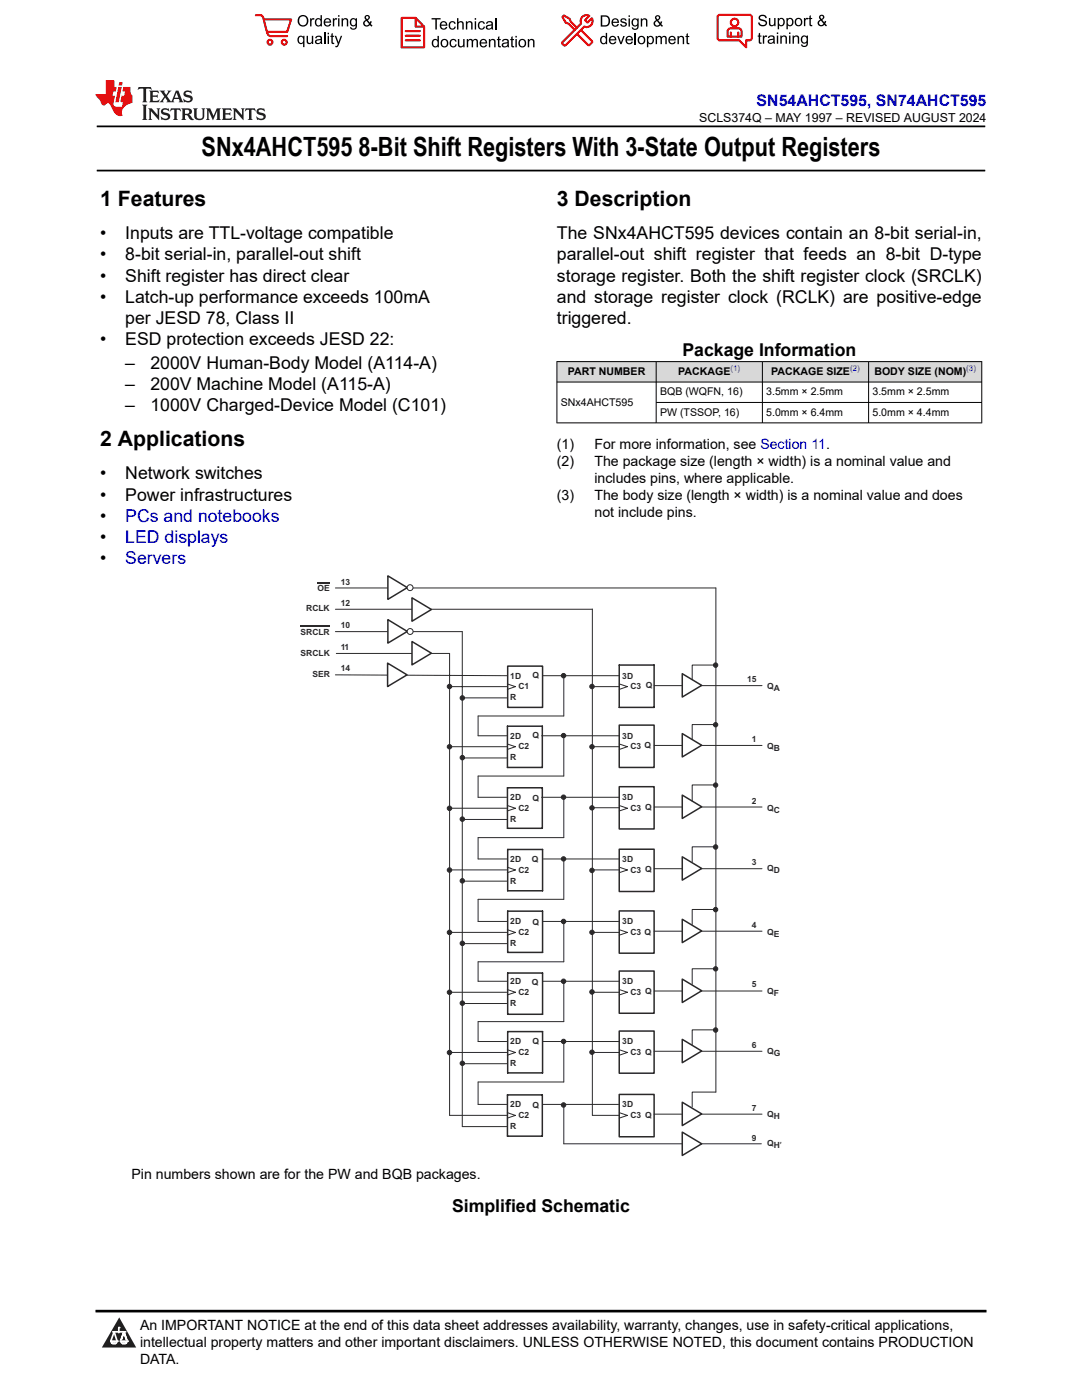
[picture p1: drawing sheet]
<svg xmlns="http://www.w3.org/2000/svg" width="216mm" height="279mm" viewBox="0 0 216 279" stroke-linecap="round" stroke-linejoin="round" font-family="sans-serif">
<path d="M19.3 25.2h177.3M19.3 34h177.3" fill="none" stroke="#000" stroke-width=".35"/>
<g fill="#d8d8d8">
<path d="M111.1 72.2h84.8v4h-84.8z" fill-rule="evenodd"/>
<path d="M111.2 72.2h19.7v4h-19.7z" fill-rule="evenodd"/>
<path d="M131 72.2h21.1v4h-21.1z" fill-rule="evenodd"/>
<path d="M152.2 72.2h21.1v4h-21.1z" fill-rule="evenodd"/>
<path d="M173.4 72.2h22.4v4h-22.4z" fill-rule="evenodd"/>
</g>
<path d="M111.1 72.2h84.9M111.1 76.2h84.9M111.1 72.1v12.4M130.9 72.1v12.4M152.1 72.1v12.4M173.3 72.1v12.4M195.9 72.1v12.4M111.1 84.4h84.9M130.9 80.3h65.1" fill="none" stroke="#000" stroke-width=".2"/>
<path d="M66.9 117.3h75.9M108.3 134.8h15.3" fill="none" stroke="#2b292a" stroke-width=".2"/>
<path d="M77.4 114.9l3.9 2.4-3.9 2.3z" fill="#fff"/>
<path d="M77.4 114.9l3.9 2.4-3.9 2.3z" fill="none" stroke="#2b292a" stroke-width=".3"/>
<path d="M66.9 121.6h51.3" fill="none" stroke="#2b292a" stroke-width=".2"/>
<path d="M82.2 119.3l3.9 2.3-3.9 2.4z" fill="#fff"/>
<path d="M82.2 119.3l3.9 2.3-3.9 2.4z" fill="none" stroke="#2b292a" stroke-width=".3"/>
<path d="M66.9 126.1h25.3" fill="none" stroke="#2b292a" stroke-width=".2"/>
<path d="M77.4 123.7l3.9 2.3-3.9 2.3z" fill="#fff"/>
<path d="M77.4 123.7l3.9 2.3-3.9 2.3z" fill="none" stroke="#2b292a" stroke-width=".3"/>
<path d="M67.1 130.4h22.6" fill="none" stroke="#2b292a" stroke-width=".2"/>
<path d="M82.2 128l3.9 2.4-3.9 2.3z" fill="#fff"/>
<path d="M82.2 128l3.9 2.4-3.9 2.3zM101.3 132.9h7v8.3h-7zM123.6 132.7h6.9v8.5h-6.9z" fill="none" stroke="#2b292a" stroke-width=".3"/>
<path d="M142.8 117.3v100.6M66.9 134.7l34.3 .1M89.7 137h11.4M89.7 130.4v92.2M92.2 139.3h9M92.2 126.1v98.7M101.2 136.5l1.7 .5-1.7 .6M112.5 134.7v8.2M118.2 137h5.4M118.2 121.5v101.1M123.6 136.5l1.6 .5M125.2 137l-1.6 .6" fill="none" stroke="#2b292a" stroke-width=".2"/>
<circle cx="112.4" cy="134.8" r=".44" fill="#2b292a"/>
<g fill="none" stroke="#2b292a" stroke-width=".2">
<path d="M89.7 149h11.4M92.2 151.3h8.9M95.4 146.8h5.7M95.4 142.9h17.1M101.2 148.5l1.7 .5-1.7 .6M108.1 146.8h15.5M112.5 146.8v8.1M118.2 149h5.4M123.6 148.5l1.6 .5M125.2 149l-1.6 .6"/>
<circle cx="112.4" cy="134.8" r=".44"/>
</g>
<path d="M123.6 144.7h6.9v8.5h-6.9z" fill="none" stroke="#2b292a" stroke-width=".3"/>
<circle cx="112.4" cy="146.8" r=".44" fill="#2b292a"/>
<g fill="none" stroke="#2b292a" stroke-width=".2">
<path d="M95.4 142.9v3.9"/>
<circle cx="112.4" cy="146.8" r=".44"/>
</g>
<circle cx="89.7" cy="137" r=".44" fill="#2b292a"/>
<circle cx="89.7" cy="137" r=".44" fill="none" stroke="#2b292a" stroke-width=".2"/>
<circle cx="92.3" cy="139.3" r=".44" fill="#2b292a"/>
<circle cx="92.3" cy="139.3" r=".44" fill="none" stroke="#2b292a" stroke-width=".2"/>
<circle cx="118.1" cy="137" r=".44" fill="#2b292a"/>
<circle cx="118.1" cy="137" r=".44" fill="none" stroke="#2b292a" stroke-width=".2"/>
<circle cx="118.1" cy="149" r=".44" fill="#2b292a"/>
<circle cx="118.1" cy="149" r=".44" fill="none" stroke="#2b292a" stroke-width=".2"/>
<circle cx="89.7" cy="149" r=".44" fill="#2b292a"/>
<circle cx="89.7" cy="149" r=".44" fill="none" stroke="#2b292a" stroke-width=".2"/>
<circle cx="92.3" cy="151.2" r=".44" fill="#2b292a"/>
<g fill="none" stroke="#2b292a" stroke-width=".2">
<path d="M130.5 136.8h21.5"/>
<circle cx="92.3" cy="151.2" r=".44"/>
</g>
<path d="M136.1 134.5l3.9 2.3-3.9 2.3z" fill="#fff"/>
<path d="M136.1 134.5l3.9 2.3-3.9 2.3z" fill="none" stroke="#2b292a" stroke-width=".3"/>
<path d="M130.5 148.8h21.5" fill="none" stroke="#2b292a" stroke-width=".2"/>
<path d="M136.1 146.4l3.9 2.3-3.9 2.4z" fill="#fff"/>
<path d="M123.6 157h6.9v8.4h-6.9zM136.1 146.4l3.9 2.3-3.9 2.4z" fill="none" stroke="#2b292a" stroke-width=".3"/>
<path d="M95.4 159.1h5.7M95.4 154.9h17.1M108.1 159.1h15.5M112.5 159.1v8.1M89.7 161.3h11.4M92.2 163.5h8.9M101.2 160.8l1.7 .5-1.7 .5M123.6 160.8l1.6 .5M125.2 161.3l-1.6 .5" fill="none" stroke="#2b292a" stroke-width=".2"/>
<circle cx="112.4" cy="159.1" r=".44" fill="#2b292a"/>
<g fill="none" stroke="#2b292a" stroke-width=".2">
<path d="M95.4 154.9v4.2"/>
<circle cx="112.4" cy="159.1" r=".44"/>
</g>
<circle cx="118.1" cy="161.2" r=".44" fill="#2b292a"/>
<circle cx="118.1" cy="161.2" r=".44" fill="none" stroke="#2b292a" stroke-width=".2"/>
<circle cx="89.7" cy="161.3" r=".44" fill="#2b292a"/>
<circle cx="89.7" cy="161.3" r=".44" fill="none" stroke="#2b292a" stroke-width=".2"/>
<circle cx="92.3" cy="163.5" r=".44" fill="#2b292a"/>
<g fill="none" stroke="#2b292a" stroke-width=".2">
<path d="M130.5 161.1h21.5"/>
<circle cx="92.3" cy="163.5" r=".44"/>
</g>
<path d="M136.1 158.7l3.9 2.3-3.9 2.3z" fill="#fff"/>
<path d="M136.1 158.7l3.9 2.3-3.9 2.3zM123.6 169.5h6.9v8.4h-6.9z" fill="none" stroke="#2b292a" stroke-width=".3"/>
<path d="M89.7 173.6h11.4M92.2 175.9h8.9M95.4 171.4h5.7M95.4 167.2h17.1M101.2 173.1l1.7 .5-1.7 .6M108.4 171.4h15.2M112.5 171.4v8.1M118.2 173.6h5.4M123.6 173.1l1.6 .5M125.2 173.6l-1.6 .6" fill="none" stroke="#2b292a" stroke-width=".2"/>
<circle cx="112.4" cy="171.4" r=".44" fill="#2b292a"/>
<g fill="none" stroke="#2b292a" stroke-width=".2">
<path d="M95.4 167.2v4.2"/>
<circle cx="112.4" cy="171.4" r=".44"/>
</g>
<circle cx="118.1" cy="173.7" r=".44" fill="#2b292a"/>
<circle cx="118.1" cy="173.7" r=".44" fill="none" stroke="#2b292a" stroke-width=".2"/>
<circle cx="89.7" cy="173.6" r=".44" fill="#2b292a"/>
<circle cx="89.7" cy="173.6" r=".44" fill="none" stroke="#2b292a" stroke-width=".2"/>
<circle cx="92.3" cy="175.8" r=".44" fill="#2b292a"/>
<g fill="none" stroke="#2b292a" stroke-width=".2">
<path d="M130.5 173.4h21.5"/>
<circle cx="92.3" cy="175.8" r=".44"/>
</g>
<path d="M136.1 171l3.9 2.3-3.9 2.3z" fill="#fff"/>
<path d="M136.1 171l3.9 2.3-3.9 2.3zM123.6 181.8h6.9v8.4h-6.9z" fill="none" stroke="#2b292a" stroke-width=".3"/>
<path d="M95.4 179.5h17.1M89.7 186.1h11.4M92.2 188.3h8.9M95.4 183.9h5.7M101.2 185.5l1.7 .6-1.7 .5M108.4 183.9h15M112.5 183.9v8M118.2 186.1h5.4M123.6 185.5l1.6 .6M125.2 186.1l-1.6 .5" fill="none" stroke="#2b292a" stroke-width=".2"/>
<circle cx="112.4" cy="183.9" r=".44" fill="#2b292a"/>
<g fill="none" stroke="#2b292a" stroke-width=".2">
<path d="M95.4 179.5v4.4"/>
<circle cx="112.4" cy="183.9" r=".44"/>
</g>
<circle cx="118.1" cy="186.1" r=".44" fill="#2b292a"/>
<circle cx="118.1" cy="186.1" r=".44" fill="none" stroke="#2b292a" stroke-width=".2"/>
<circle cx="89.7" cy="186.1" r=".44" fill="#2b292a"/>
<circle cx="89.7" cy="186.1" r=".44" fill="none" stroke="#2b292a" stroke-width=".2"/>
<circle cx="92.3" cy="188.3" r=".44" fill="#2b292a"/>
<g fill="none" stroke="#2b292a" stroke-width=".2">
<path d="M130.5 185.8h21.5"/>
<circle cx="92.3" cy="188.3" r=".44"/>
</g>
<path d="M136.1 183.5l3.9 2.3-3.9 2.3z" fill="#fff"/>
<path d="M123.6 193.8h6.9v8.4h-6.9zM136.1 183.5l3.9 2.3-3.9 2.3z" fill="none" stroke="#2b292a" stroke-width=".3"/>
<path d="M89.7 198h11.4M95.4 195.8h5.7M95.4 191.9h17.1M101.2 197.5l1.7 .5-1.7 .6M108.3 195.8h15.2M112.5 195.8v8.1M118.2 198h5.4M123.6 197.5l1.6 .5M125.2 198l-1.6 .6M92.2 200.3h8.9" fill="none" stroke="#2b292a" stroke-width=".2"/>
<circle cx="112.4" cy="195.8" r=".44" fill="#2b292a"/>
<g fill="none" stroke="#2b292a" stroke-width=".2">
<path d="M95.4 191.9v3.9"/>
<circle cx="112.4" cy="195.8" r=".44"/>
</g>
<circle cx="118.1" cy="198" r=".44" fill="#2b292a"/>
<circle cx="118.1" cy="198" r=".44" fill="none" stroke="#2b292a" stroke-width=".2"/>
<circle cx="89.7" cy="198" r=".44" fill="#2b292a"/>
<circle cx="89.7" cy="198" r=".44" fill="none" stroke="#2b292a" stroke-width=".2"/>
<circle cx="92.3" cy="200.2" r=".44" fill="#2b292a"/>
<g fill="none" stroke="#2b292a" stroke-width=".2">
<path d="M130.5 197.8h21.5"/>
<circle cx="92.3" cy="200.2" r=".44"/>
</g>
<path d="M136.1 195.4l3.9 2.3-3.9 2.4z" fill="#fff"/>
<path d="M136.1 195.4l3.9 2.3-3.9 2.4zM123.6 205.8h6.9v8.4h-6.9z" fill="none" stroke="#2b292a" stroke-width=".3"/>
<path d="M89.7 210h11.4M92.2 212.3h8.9M95.4 207.9h5.7M95.4 203.9h17.1M101.2 209.5l1.7 .5-1.7 .6M108.3 207.9h15.3M112.5 207.8v8.1M118.2 210h5.4M123.6 209.5l1.6 .5M125.2 210l-1.6 .6" fill="none" stroke="#2b292a" stroke-width=".2"/>
<circle cx="112.4" cy="207.8" r=".44" fill="#2b292a"/>
<g fill="none" stroke="#2b292a" stroke-width=".2">
<path d="M95.4 203.9v4"/>
<circle cx="112.4" cy="207.8" r=".44"/>
</g>
<circle cx="118.1" cy="210" r=".44" fill="#2b292a"/>
<circle cx="118.1" cy="210" r=".44" fill="none" stroke="#2b292a" stroke-width=".2"/>
<circle cx="89.7" cy="210.1" r=".44" fill="#2b292a"/>
<circle cx="89.7" cy="210.1" r=".44" fill="none" stroke="#2b292a" stroke-width=".2"/>
<circle cx="92.3" cy="212.2" r=".44" fill="#2b292a"/>
<g fill="none" stroke="#2b292a" stroke-width=".2">
<path d="M130.5 209.8h21.5"/>
<circle cx="92.3" cy="212.2" r=".44"/>
</g>
<path d="M136.1 207.4l3.9 2.4-3.9 2.3z" fill="#fff"/>
<path d="M123.6 218.4h6.9v8.5h-6.9zM136.1 207.4l3.9 2.4-3.9 2.3z" fill="none" stroke="#2b292a" stroke-width=".3"/>
<path d="M95.4 215.9h17.1M89.7 222.6h11.4M92.2 224.8h8.9M95.4 220.4h5.7M101.2 222.1l1.7 .5-1.7 .5M108.4 220.4h15M112.5 220.4v7.9M118.2 222.6h5.4M123.6 222.1l1.6 .5M125.2 222.6l-1.6 .5" fill="none" stroke="#2b292a" stroke-width=".2"/>
<circle cx="112.4" cy="220.5" r=".44" fill="#2b292a"/>
<g fill="none" stroke="#2b292a" stroke-width=".2">
<path d="M95.4 215.9v4.5M130.5 222.4h21.5"/>
<circle cx="112.4" cy="220.5" r=".44"/>
</g>
<path d="M136.1 220l3.9 2.3-3.9 2.3z" fill="#fff"/>
<path d="M136.1 220l3.9 2.3-3.9 2.3z" fill="none" stroke="#2b292a" stroke-width=".3"/>
<path d="M112.5 228.3h39.4" fill="none" stroke="#2b292a" stroke-width=".2"/>
<path d="M136.1 225.9l3.9 2.4-3.9 2.3z" fill="#fff"/>
<path d="M136.1 225.9l3.9 2.4-3.9 2.3z" fill="none" stroke="#2b292a" stroke-width=".3"/>
<path d="M63.4 116.4h2.4M60 125h5.8" fill="none" stroke="#2b292a" stroke-width=".22"/>
<path d="M142.8 132.7h-4.7v3" fill="none" stroke="#2b292a" stroke-width=".2"/>
<circle cx="142.8" cy="132.7" r=".44" fill="#2b292a"/>
<g fill="none" stroke="#2b292a" stroke-width=".2">
<path d="M142.8 144.6h-4.7v3"/>
<circle cx="142.8" cy="132.7" r=".44"/>
</g>
<circle cx="142.8" cy="144.6" r=".43" fill="#2b292a"/>
<g fill="none" stroke="#2b292a" stroke-width=".2">
<path d="M142.8 156.7h-4.7v3.2"/>
<circle cx="142.8" cy="144.6" r=".43"/>
</g>
<circle cx="142.8" cy="156.7" r=".43" fill="#2b292a"/>
<g fill="none" stroke="#2b292a" stroke-width=".2">
<path d="M142.8 169h-4.7v3"/>
<circle cx="142.8" cy="156.7" r=".43"/>
</g>
<circle cx="142.8" cy="169" r=".44" fill="#2b292a"/>
<g fill="none" stroke="#2b292a" stroke-width=".2">
<path d="M142.8 181.5h-4.7v3"/>
<circle cx="142.8" cy="169" r=".44"/>
</g>
<circle cx="142.8" cy="181.5" r=".44" fill="#2b292a"/>
<g fill="none" stroke="#2b292a" stroke-width=".2">
<path d="M142.8 193.3h-4.7v3.1"/>
<circle cx="142.8" cy="181.5" r=".44"/>
</g>
<circle cx="142.8" cy="193.4" r=".43" fill="#2b292a"/>
<g fill="none" stroke="#2b292a" stroke-width=".2">
<path d="M142.8 205.5h-4.7v3"/>
<circle cx="142.8" cy="193.4" r=".43"/>
</g>
<circle cx="142.8" cy="205.6" r=".44" fill="#2b292a"/>
<g fill="none" stroke="#2b292a" stroke-width=".2">
<path d="M142.8 217.9h-4.7v3"/>
<circle cx="142.8" cy="205.6" r=".44"/>
</g>
<path d="M77.3 132.3l3.9 2.4-3.9 2.3z" fill="#fff"/>
<path d="M77.3 132.3l3.9 2.4-3.9 2.3zM101.3 144.9h6.9v8.3h-6.9zM101.3 157.2h6.9v8.1h-6.9zM101.3 169.5h7v8.3h-7zM101.3 181.8h7v8.3h-7zM101.3 194.2h7v8.2h-7zM101.3 218.5h6.9v8.2h-6.9zM101.3 205.9h7v8.2h-7z" fill="none" stroke="#2b292a" stroke-width=".3"/>
<path d="M118.2 161.2h5.4" fill="none" stroke="#2b292a" stroke-width=".2"/>
<circle cx="81.8" cy="117.3" r=".59" fill="#fff"/>
<circle cx="81.8" cy="117.3" r=".59" fill="none" stroke="#2b292a" stroke-width=".2"/>
<circle cx="81.8" cy="126" r=".59" fill="#fff"/>
<circle cx="81.8" cy="126" r=".59" fill="none" stroke="#2b292a" stroke-width=".2"/>
<path d="M0 0h215.9v23.8h-215.9z" fill-rule="evenodd" fill="#fff"/>
<path d="M27.7 17.4l-.2 .6 .5-.3h.6v.2v2.1l-.2 .4h1l-.2-.4v-2.1v-.2h.5l.5 .3-.1-.6zM29.8 18.1l.2 .4v1.5l-.2 .4h1.9l.1-.6a1.08 1.08 0 0 1-1.3 .2v-.7h.6l.4 .2v-.6l-.4 .2h-.6v-.6l.2-.1a1 1 0 0 1 1 .2l-.1-.5zM31.8 18.1l1 1.1-1 1.2h.9l-.2-.2 .4-.7 .5 .7-.2 .2h1.6l-.2-.2 .1-.4h1l.1 .4-.1 .2h.9l-.2-.3-.8-2h-.5l-1 2.2-.8-1.1 .9-1.1h-.8l.2 .2-.5 .7-.3-.7 .1-.2zM35.2 18.5l.4 1h-.8zM36.8 18.2a.65 .65 0 0 0-.2 .8 .65 .65 0 0 0 .6 .4l.7 .2 .1 .2a.79 .79 0 0 1-.7 .4 .79 .79 0 0 1-.7-.5l.1 .7 .2-.1a.93 .93 0 0 0 1.1 .1 .93 .93 0 0 0 .4-1 1.46 1.46 0 0 0-1.2-.6l-.1-.3a1.09 1.09 0 0 1 1.2 .2l-.2-.6-.1 .1-.6-.2zM28.4 20.9l.2 .4v2.3l-.2 .3h1l-.2-.3v-2.3l.2-.4zM29.6 21.6l.2 .4v1.6l-.2 .3h.8l-.3-.3v-1.4l1.7 1.8v-2l.2-.4h-.8l.2 .2 .1 1.1-1.2-1.3zM32.3 21.8a.65 .65 0 0 0-.2 .7 .65 .65 0 0 0 .7 .4l.6 .2 .1 .2a.79 .79 0 0 1-.7 .4 .79 .79 0 0 1-.7-.5l.1 .7 .2-.1a.93 .93 0 0 0 1.1 .1 .93 .93 0 0 0 .4-.9 1.46 1.46 0 0 0-1.2-.6l-.1-.4a1.09 1.09 0 0 1 1.2 .2l-.2-.6-.1 .1-.6-.1zM34.1 21.6l-.1 .7a.63 .63 0 0 1 .7-.4l.1 1.7-.3 .3h1l-.2-.3v-1.7a.66 .66 0 0 1 .8 .4l-.1-.7zM36.2 21.6l.2 .4v1.6l-.2 .3h.9l-.2-.2v-.7h.5l.1 .2a.79 .79 0 0 0 1.2 .6l-1-.9a.61 .61 0 0 0 .6-.6 .61 .61 0 0 0-.5-.6zM36.9 21.9h.2a.47 .47 0 0 1 .5 .1 .47 .47 0 0 1 .1 .5l-.2 .2h-.6zM38.5 21.6l.2 .2a2.27 2.27 0 0 0 .4 2 1.04 1.04 0 0 0 1.7-.7v-1.3l.2-.2h-.8l.2 .4v1.1a.6 .6 0 0 1-.6 .6 .6 .6 0 0 1-.6-.6v-1.1l.3-.4zM41.1 21.6l.2 .4v1.6l-.2 .3h.7l-.2-.3v-1.5l.9 1.9 .8-1.9v1.5l-.2 .3h1l-.3-.3v-1.6l.3-.4h-.8l-.7 1.5-.7-1.5zM44.3 21.6l.2 .4v1.6l-.2 .3h1.9l.1-.5a1.09 1.09 0 0 1-1.3 .1v-.6h.6l.4 .1v-.6l-.4 .2h-.6v-.6l.2-.1a1.01 1.01 0 0 1 1 .3l-.1-.6zM46.4 21.6l.3 .4v1.6l-.3 .3h.8l-.2-.3v-1.4l1.6 1.8v-2l.2-.4h-.7l.2 .2v1.1l-1.2-1.3zM49 21.6l-.1 .7a.63 .63 0 0 1 .8-.4v1.7l-.3 .3h1l-.2-.3v-1.7a.66 .66 0 0 1 .8 .4l-.1-.7zM51.4 21.8a.65 .65 0 0 0-.2 .7 .65 .65 0 0 0 .6 .4l.6 .2 .2 .2a.79 .79 0 0 1-.8 .4 .79 .79 0 0 1-.6-.5l.1 .7 .2-.1a.93 .93 0 0 0 1 .1 .93 .93 0 0 0 .5-.9 1.46 1.46 0 0 0-1.3-.6l-.1-.4a1.09 1.09 0 0 1 1.3 .2l-.2-.6-.2 .1-.5-.1z" fill="#231f20"/>
<path d="M21.1 16v2.8h-2.1l.1 .3 .9 1a.95 .95 0 0 0 .9 .9 .59 .59 0 0 1 .6-.4 .59 .59 0 0 1 .5 .4l.4 .8a1.59 1.59 0 0 0 2.1 1.3 1.61 1.61 0 0 1 1-2.2l1-.4-.1-1.5a1.59 1.59 0 0 1-.4-1.6h-1.4l-.2 .9h.5l-.1 .8h-.5l-.2 1v.2l.4 .1-.2 .9h-.6a.73 .73 0 0 1-1.1-.7l.3-1.5h-.5l.2-.8h.5l.2-.9h-.5v-1.4zM23.6 17.4l-.6 3h.7l.6-3zM23.8 16.4l-.1 .7h.7l.1-.7z" fill="#ed1c24"/>
<g fill="#000">
<path d="M59.4 4.2a1.12 1.12 0 0 1 2.2 0 1.12 1.12 0 0 1-2.2 0zM59.9 3.5a.89 .89 0 0 0-.1 1.1 .89 .89 0 0 0 1.1 .4 .88 .88 0 0 0 .3-1.3 .88 .88 0 0 0-1.3-.2z" fill-rule="evenodd"/>
<path d="M59.5 7.3l.5-.2 .5 .3v-.3h.3v2.3h-.3v-.8a.74 .74 0 0 1-1 0 .74 .74 0 0 1-.1-1zM59.8 7.5a.57 .57 0 0 0-.2 .7 .57 .57 0 0 0 .8 .2 .57 .57 0 0 0 .1-.7 .57 .57 0 0 0-.7-.2z" fill-rule="evenodd"/>
<path d="M61.9 3.6h.2v.3l.2-.2 .3-.1 .2 .1-.1 .3a.36 .36 0 0 0-.5 0 .36 .36 0 0 0 0 .4v.9h-.3z" fill-rule="evenodd"/>
<path d="M61.2 7.1h.3v.9a.41 .41 0 0 0 .4 .6 .41 .41 0 0 0 .3-.6v-.9h.3v1.7h-.2v-.3a.58 .58 0 0 1-.7 .3 .58 .58 0 0 1-.4-.6z" fill-rule="evenodd"/>
<path d="M63 3.8l.5-.2 .5 .2v-.8h.2v2.3h-.2v-.2a.75 .75 0 0 1-1-.1 .75 .75 0 0 1-.1-1zM63.2 4a.57 .57 0 0 0-.1 .7 .57 .57 0 0 0 .8 .2 .57 .57 0 0 0 .1-.7 .57 .57 0 0 0-.8-.2z" fill-rule="evenodd"/>
<path d="M63 7.3a.74 .74 0 0 1 1-.1 .74 .74 0 0 1 .3 .9v.7h-.3v-.2a.57 .57 0 0 1-.8 .2 .57 .57 0 0 1-.2-.8l1-.3a.41 .41 0 0 0-.4-.4 .41 .41 0 0 0-.4 .4l-.3-.1zM63.2 8.2a.35 .35 0 0 0 .2 .5 .35 .35 0 0 0 .5-.3l.1-.4z" fill-rule="evenodd"/>
<path d="M65.4 6.5h.3v.3h-.3zM65.4 7.1h.3v1.7h-.3z" fill-rule="evenodd"/>
<path d="M64.8 3.8a.76 .76 0 0 1 .9-.1 .76 .76 0 0 1 .4 .8h-1.2a.47 .47 0 0 0 .3 .6 .47 .47 0 0 0 .6-.4l.3 .1a.82 .82 0 0 1-1.3 .3 .82 .82 0 0 1 0-1.3zM65 4l-.1 .3h.9l-.3-.4z" fill-rule="evenodd"/>
<path d="M66.4 3.6h.3v.3l.1-.2 .4-.1 .1 .1-.1 .3a.36 .36 0 0 0-.4 0 .36 .36 0 0 0-.1 .4v.9h-.3z" fill-rule="evenodd"/>
<path d="M66.1 6.7l.3-.1v.5h.3v.3h-.3v.9l.1 .2h.2v.3a.41 .41 0 0 1-.4-.1 .41 .41 0 0 1-.2-.4v-.9h-.2v-.3h.2z" fill-rule="evenodd"/>
<path d="M66.8 7.1h.3l.4 1.4 .5-1.4h.3l-.6 1.7a.57 .57 0 0 1-.8 .6v-.3a.37 .37 0 0 0 .5-.3z" fill-rule="evenodd"/>
<path d="M67.5 3h.2v.3h-.2zM67.5 3.6h.2v1.7h-.2z" fill-rule="evenodd"/>
<path d="M68.2 3.6h.2v.3a.58 .58 0 0 1 .7-.3 .58 .58 0 0 1 .4 .7v1h-.3v-1a.4 .4 0 0 0-.4-.5 .4 .4 0 0 0-.4 .6v.9h-.2z" fill-rule="evenodd"/>
<path d="M70 3.8l.5-.2 .5 .2v-.2h.2v1.5a.71 .71 0 0 1-.5 .8 .71 .71 0 0 1-.8-.5h.2a.46 .46 0 0 0 .6 .3 .46 .46 0 0 0 .3-.6 .78 .78 0 0 1-1.1-.2 .78 .78 0 0 1 .1-1.1zM70.2 4a.53 .53 0 0 0-.1 .8 .53 .53 0 0 0 .8 0 .54 .54 0 0 0 0-.7 .54 .54 0 0 0-.7-.1z" fill-rule="evenodd"/>
<path d="M72.9 3.1a.53 .53 0 0 1 .8 .1 .53 .53 0 0 1-.3 .8l.4 .5 .1-.3 .3 .1-.2 .5 .3 .3-.2 .2-.3-.3a.71 .71 0 0 1-1.2 .1 .71 .71 0 0 1 .4-1.1l-.3-.5zM73 3.5a.3 .3 0 0 0 .6 0 .3 .3 0 0 0-.6 0zM72.9 4.3a.45 .45 0 0 0 0 .7 .45 .45 0 0 0 .7-.2l-.5-.6z" fill-rule="evenodd"/>
<path d="M86.1 3.6h1.8v.3h-.7v2h-.3v-2h-.8z" fill-rule="evenodd"/>
<path d="M86.3 8l.5-.2 .5 .2v-.8h.3v2.2h-.3v-.2a.76 .76 0 0 1-1 0 .76 .76 0 0 1-.1-1zM86.6 8.1a.58 .58 0 0 0-.2 .8 .58 .58 0 0 0 .8 .2 .58 .58 0 0 0 .1-.8 .58 .58 0 0 0-.7-.2z" fill-rule="evenodd"/>
<path d="M88.2 7.9a.81 .81 0 0 1 1.1 .2 .81 .81 0 0 1-.2 1.1 .81 .81 0 0 1-1.1-.1l-.1-.8zM88.3 8.1a.57 .57 0 0 0 0 .9 .57 .57 0 0 0 .8 0 .57 .57 0 0 0 0-.8 .57 .57 0 0 0-.8-.1z" fill-rule="evenodd"/>
<path d="M88 4.4a.77 .77 0 0 1 .9-.1 .77 .77 0 0 1 .4 .8h-1.3a.48 .48 0 0 0 .4 .6 .48 .48 0 0 0 .6-.3h.3a.83 .83 0 0 1-1.3 .4 .83 .83 0 0 1 0-1.4zM88.2 4.6l-.2 .3h1l-.3-.4z" fill-rule="evenodd"/>
<path d="M89.7 4.4a.7 .7 0 0 1 1.2 .3l-.2 .1a.45 .45 0 0 0-.6-.3 .45 .45 0 0 0-.3 .6 .45 .45 0 0 0 .3 .6 .45 .45 0 0 0 .6-.4h.3a.76 .76 0 0 1-1.1 .6 .76 .76 0 0 1-.3-1.1z" fill-rule="evenodd"/>
<path d="M89.9 8a.7 .7 0 0 1 1.2 .3h-.3a.45 .45 0 0 0-.5-.3 .45 .45 0 0 0-.3 .6 .45 .45 0 0 0 .3 .6 .45 .45 0 0 0 .6-.4l.2 .1a.76 .76 0 0 1-1 .5 .76 .76 0 0 1-.4-1.1z" fill-rule="evenodd"/>
<path d="M91.2 3.6h.3v.8a.59 .59 0 0 1 .7-.2 .59 .59 0 0 1 .3 .7v1h-.2v-1a.4 .4 0 0 0-.5-.4 .4 .4 0 0 0-.3 .5v.9h-.3z" fill-rule="evenodd"/>
<path d="M91.4 7.8h.2v.9a.41 .41 0 0 0 .5 .5 .41 .41 0 0 0 .3-.5v-.9h.3v1.6h-.3v-.2a.58 .58 0 0 1-.7 .3 .58 .58 0 0 1-.3-.7z" fill-rule="evenodd"/>
<path d="M93 4.2h.2v.3a.59 .59 0 0 1 .7-.3 .59 .59 0 0 1 .4 .7v1h-.3v-1a.41 .41 0 0 0-.4-.5 .41 .41 0 0 0-.4 .6v.9h-.2z" fill-rule="evenodd"/>
<path d="M93.1 7.8h.3v.2a.56 .56 0 0 1 1 0 .54 .54 0 0 1 .6-.2 .54 .54 0 0 1 .4 .5v1.1h-.3v-1a.34 .34 0 0 0-.3-.4 .34 .34 0 0 0-.4 .3v1.1h-.3v-1a.38 .38 0 0 0-.5-.4 .38 .38 0 0 0-.2 .6v.8h-.3z" fill-rule="evenodd"/>
<path d="M94.7 3.6h.3v.3h-.3zM94.7 4.2h.3v1.7h-.3z" fill-rule="evenodd"/>
<path d="M95.5 4.4a.7 .7 0 0 1 1.3 .3l-.3 .1a.45 .45 0 0 0-.6-.3 .45 .45 0 0 0-.3 .6 .45 .45 0 0 0 .3 .6 .45 .45 0 0 0 .6-.4h.3a.76 .76 0 0 1-1.1 .6 .76 .76 0 0 1-.3-1.1z" fill-rule="evenodd"/>
<path d="M95.9 8a.77 .77 0 0 1 .9-.2 .77 .77 0 0 1 .4 .9h-1.2a.48 .48 0 0 0 .3 .5 .48 .48 0 0 0 .6-.3h.3a.83 .83 0 0 1-1.3 .4 .83 .83 0 0 1 0-1.3zM96.1 8.1l-.1 .4h.9l-.2-.5z" fill-rule="evenodd"/>
<path d="M97.5 7.8h.3v.2a.59 .59 0 0 1 .7-.2 .59 .59 0 0 1 .4 .6v1h-.3v-1a.41 .41 0 0 0-.5-.4 .41 .41 0 0 0-.3 .5v.9h-.3z" fill-rule="evenodd"/>
<path d="M97.1 4.4a.74 .74 0 0 1 1-.1 .74 .74 0 0 1 .3 .9v.7h-.3v-.2a.59 .59 0 0 1-.8 .2 .59 .59 0 0 1-.3-.8l1.1-.3a.42 .42 0 0 0-.4-.4 .42 .42 0 0 0-.5 .4l-.2-.1zM97.3 5.3a.36 .36 0 0 0 .2 .5 .36 .36 0 0 0 .5-.2l.1-.5z" fill-rule="evenodd"/>
<path d="M99.4 7.4l.2-.2v.6h.3v.2h-.3v1l.1 .2h.2l.1 .2a.41 .41 0 0 1-.5 0 .41 .41 0 0 1-.1-.4v-1h-.2v-.2h.2z" fill-rule="evenodd"/>
<path d="M100.3 8a.74 .74 0 0 1 .9-.2 .74 .74 0 0 1 .3 .9l.1 .7h-.3v-.2a.59 .59 0 0 1-.8 .3 .59 .59 0 0 1-.3-.8l1-.3a.42 .42 0 0 0-.3-.4 .42 .42 0 0 0-.5 .3h-.3zM100.5 8.8a.36 .36 0 0 0 .1 .5 .36 .36 0 0 0 .5-.2l.2-.5z" fill-rule="evenodd"/>
<path d="M102 7.4l.3-.2v.6h.3v.2h-.3v1l.1 .2h.2v.2a.41 .41 0 0 1-.5 0 .41 .41 0 0 1-.1-.4v-1h-.2v-.2h.2z" fill-rule="evenodd"/>
<path d="M102.8 7.2h.3v.3h-.3zM102.8 7.8h.3v1.6h-.3z" fill-rule="evenodd"/>
<path d="M103.7 7.9a.81 .81 0 0 1 1.1 .2 .81 .81 0 0 1-.1 1.1 .81 .81 0 0 1-1.2-.1v-.8zM103.9 8.1a.57 .57 0 0 0-.1 .9 .57 .57 0 0 0 .8 0 .57 .57 0 0 0 0-.8 .57 .57 0 0 0-.7-.1z" fill-rule="evenodd"/>
<path d="M105.3 7.8h.3v.2a.59 .59 0 0 1 .7-.2 .59 .59 0 0 1 .4 .6v1h-.3v-1a.41 .41 0 0 0-.5-.4 .41 .41 0 0 0-.3 .5v.9h-.3z" fill-rule="evenodd"/>
<path d="M119.9 3.1h.7a1.12 1.12 0 0 1 1.1 1.1 1.12 1.12 0 0 1-1 1.1h-.8zM120.2 3.3v1.7h.4a.86 .86 0 0 0 .8-.8 .86 .86 0 0 0-.8-.9z" fill-rule="evenodd"/>
<path d="M119.9 7.4l.5-.3 .5 .3v-.8h.2v2.2h-.2v-.2a.75 .75 0 0 1-1 0 .75 .75 0 0 1-.1-1zM120.1 7.5a.57 .57 0 0 0-.1 .8 .57 .57 0 0 0 .8 .2 .57 .57 0 0 0 .1-.8 .57 .57 0 0 0-.8-.2z" fill-rule="evenodd"/>
<path d="M121.7 7.4a.76 .76 0 0 1 .9-.2 .76 .76 0 0 1 .4 .9h-1.2a.47 .47 0 0 0 .3 .5 .47 .47 0 0 0 .6-.3h.3a.82 .82 0 0 1-1.3 .4 .82 .82 0 0 1 0-1.3zM121.9 7.5l-.1 .3h.9l-.3-.4z" fill-rule="evenodd"/>
<path d="M122.2 3.9a.76 .76 0 0 1 .9-.2 .76 .76 0 0 1 .4 .9h-1.2a.47 .47 0 0 0 .4 .5 .47 .47 0 0 0 .5-.3h.3a.82 .82 0 0 1-1.3 .4 .82 .82 0 0 1 0-1.3zM122.5 4l-.2 .3h.9l-.2-.4z" fill-rule="evenodd"/>
<path d="M123.9 3.8a.71 .71 0 0 1 1.1 .3h-.2a.32 .32 0 0 0-.4-.3 .32 .32 0 0 0-.3 .4h.1a.75 .75 0 0 1 .9 .8 .72 .72 0 0 1-.7 .3 .72 .72 0 0 1-.7-.5h.3a.36 .36 0 0 0 .4 .4 .36 .36 0 0 0 .3-.5 .8 .8 0 0 1-.9-.7z" fill-rule="evenodd"/>
<path d="M123.2 7.2h.3l.4 1.3 .5-1.3h.3l-.7 1.6h-.2z" fill-rule="evenodd"/>
<path d="M125.4 3.1h.3v.3h-.3zM125.4 3.7h.3v1.6h-.3z" fill-rule="evenodd"/>
<path d="M125 7.4a.76 .76 0 0 1 .9-.2 .76 .76 0 0 1 .4 .9h-1.2a.47 .47 0 0 0 .3 .5 .47 .47 0 0 0 .6-.3h.3a.82 .82 0 0 1-1.3 .4 .82 .82 0 0 1 0-1.3zM125.2 7.5l-.1 .3h.9l-.2-.4z" fill-rule="evenodd"/>
<path d="M126.2 3.9l.5-.3 .5 .3v-.2h.2v1.4a.71 .71 0 0 1-.5 .8 .71 .71 0 0 1-.8-.5l.2 .1a.46 .46 0 0 0 .6 .2 .46 .46 0 0 0 .3-.6 .78 .78 0 0 1-1.1-.1 .78 .78 0 0 1 .1-1.1zM126.4 4a.53 .53 0 0 0-.1 .8 .53 .53 0 0 0 .8 0 .54 .54 0 0 0 0-.7 .54 .54 0 0 0-.7-.1z" fill-rule="evenodd"/>
<path d="M127.5 7.3a.8 .8 0 0 1 1.1 .2 .8 .8 0 0 1-.1 1.1 .8 .8 0 0 1-1.2-.1v-.8zM127.7 7.5a.56 .56 0 0 0-.1 .9 .56 .56 0 0 0 .8-.1 .56 .56 0 0 0 0-.7 .56 .56 0 0 0-.7-.1z" fill-rule="evenodd"/>
<path d="M127.9 3.7h.2v.2a.58 .58 0 0 1 .7-.2 .58 .58 0 0 1 .4 .6v1h-.3v-1a.4 .4 0 0 0-.4-.4 .4 .4 0 0 0-.4 .5v.9h-.2z" fill-rule="evenodd"/>
<path d="M129.1 7.2h.2v.2a.72 .72 0 0 1 1-.1 .72 .72 0 0 1 .2 1 .64 .64 0 0 1-.5 .5 .64 .64 0 0 1-.6-.2v.8h-.3zM129.5 7.5a.56 .56 0 0 0-.2 .8 .56 .56 0 0 0 .8 .2 .56 .56 0 0 0 .1-.8 .56 .56 0 0 0-.7-.2z" fill-rule="evenodd"/>
<path d="M130.8 7.2h.3v.2a.55 .55 0 0 1 .9 0 .53 .53 0 0 1 .6-.3 .53 .53 0 0 1 .4 .6v1.1h-.2v-1a.34 .34 0 0 0-.3-.4 .34 .34 0 0 0-.4 .3v1.1h-.3v-1a.37 .37 0 0 0-.5-.4 .37 .37 0 0 0-.2 .6v.8h-.3z" fill-rule="evenodd"/>
<path d="M130.8 3.2a.53 .53 0 0 1 .9 .1 .53 .53 0 0 1-.4 .8l.4 .5 .2-.4 .2 .1-.2 .5 .4 .3-.2 .3-.3-.4a.71 .71 0 0 1-1.2 .1 .71 .71 0 0 1 .3-1.1l-.2-.5zM130.9 3.6a.3 .3 0 0 0 .6 0 .3 .3 0 0 0-.6 0zM130.9 4.3a.45 .45 0 0 0 0 .7 .45 .45 0 0 0 .7-.2l-.5-.6z" fill-rule="evenodd"/>
<path d="M133.6 7.4a.76 .76 0 0 1 .9-.2 .76 .76 0 0 1 .3 .9h-1.2a.47 .47 0 0 0 .4 .5 .47 .47 0 0 0 .6-.3h.2a.82 .82 0 0 1-1.2 .4 .82 .82 0 0 1 0-1.3zM133.8 7.5l-.2 .3h1l-.3-.4z" fill-rule="evenodd"/>
<path d="M135.2 7.2h.2v.2a.58 .58 0 0 1 .7-.2 .58 .58 0 0 1 .4 .6v1h-.3v-1a.4 .4 0 0 0-.4-.4 .4 .4 0 0 0-.3 .5v.9h-.3z" fill-rule="evenodd"/>
<path d="M137 6.8l.3-.2v.6h.2v.2h-.2v1v.2h.2l.1 .2a.41 .41 0 0 1-.5 0 .41 .41 0 0 1-.1-.5v-.9h-.2v-.2h.2z" fill-rule="evenodd"/>
<path d="M151.6 3.1a.88 .88 0 0 1 1.4 .5h-.3a.49 .49 0 0 0-.5-.5 .49 .49 0 0 0-.5 .6l.1 .1a1.06 1.06 0 0 1 1.2 1 .95 .95 0 0 1-.9 .4 .95 .95 0 0 1-.8-.7h.3a.58 .58 0 0 0 .6 .5 .58 .58 0 0 0 .5-.6l-.2-.1a.95 .95 0 0 1-1.1-.9z" fill-rule="evenodd"/>
<path d="M151.4 6.7l.3-.2v.6h.2v.2h-.2v1v.2h.2l.1 .2a.41 .41 0 0 1-.5 0 .41 .41 0 0 1-.1-.5v-.9h-.2v-.2h.2z" fill-rule="evenodd"/>
<path d="M152.2 7.1h.3v.2l.1-.2h.4h.1l-.1 .3a.36 .36 0 0 0-.4 0 .36 .36 0 0 0-.1 .5v.8h-.3z" fill-rule="evenodd"/>
<path d="M153.3 7.3a.74 .74 0 0 1 1-.2 .74 .74 0 0 1 .3 .9l.1 .7h-.3l-.1-.2a.57 .57 0 0 1-.8 .3 .57 .57 0 0 1-.1-.9l.9-.2a.41 .41 0 0 0-.4-.4 .41 .41 0 0 0-.4 .3h-.3zM153.5 8.1a.35 .35 0 0 0 .2 .5 .35 .35 0 0 0 .5-.2l.1-.5z" fill-rule="evenodd"/>
<path d="M153.4 3.6h.3v.9a.41 .41 0 0 0 .4 .5 .41 .41 0 0 0 .4-.5v-.9h.2v1.6h-.2v-.2a.58 .58 0 0 1-.7 .2 .58 .58 0 0 1-.4-.6z" fill-rule="evenodd"/>
<path d="M155 6.5h.3v.3h-.3zM155 7.1h.3v1.6h-.3z" fill-rule="evenodd"/>
<path d="M155.2 3.6h.2v.2a.72 .72 0 0 1 1-.1 .72 .72 0 0 1 .2 1 .64 .64 0 0 1-.5 .5 .64 .64 0 0 1-.6-.2v.8h-.3zM155.6 3.9a.56 .56 0 0 0-.2 .8 .56 .56 0 0 0 .8 .2 .56 .56 0 0 0 .1-.8 .56 .56 0 0 0-.7-.2z" fill-rule="evenodd"/>
<path d="M155.7 7.1h.3v.2a.58 .58 0 0 1 .7-.2 .58 .58 0 0 1 .3 .6v1h-.3v-1a.4 .4 0 0 0-.4-.4 .4 .4 0 0 0-.3 .5v.9h-.3z" fill-rule="evenodd"/>
<path d="M156.9 3.6h.3v.2a.72 .72 0 0 1 .9-.1 .72 .72 0 0 1 .2 1 .64 .64 0 0 1-.4 .5 .64 .64 0 0 1-.7-.2v.8h-.3zM157.3 3.9a.56 .56 0 0 0-.1 .8 .56 .56 0 0 0 .7 .2 .56 .56 0 0 0 .2-.8 .56 .56 0 0 0-.8-.2z" fill-rule="evenodd"/>
<path d="M157.4 6.5h.3v.3h-.3zM157.4 7.1h.3v1.6h-.3z" fill-rule="evenodd"/>
<path d="M158.1 7.1h.3v.2a.58 .58 0 0 1 .7-.2 .58 .58 0 0 1 .4 .6v1h-.3v-1a.4 .4 0 0 0-.5-.4 .4 .4 0 0 0-.3 .5v.9h-.3z" fill-rule="evenodd"/>
<path d="M158.8 3.7a.8 .8 0 0 1 1.1 .2 .8 .8 0 0 1-.1 1.1 .8 .8 0 0 1-1.1-.1l-.1-.8zM159 3.9a.56 .56 0 0 0-.1 .9 .56 .56 0 0 0 .9 0 .56 .56 0 0 0-.1-.8 .56 .56 0 0 0-.7-.1z" fill-rule="evenodd"/>
<path d="M160 7.3l.5-.2 .5 .2v-.2h.2v1.4a.71 .71 0 0 1-.5 .9 .71 .71 0 0 1-.9-.5h.3a.46 .46 0 0 0 .6 .2 .46 .46 0 0 0 .2-.6 .78 .78 0 0 1-1-.1 .78 .78 0 0 1 .1-1.1zM160.2 7.4a.53 .53 0 0 0-.1 .8 .53 .53 0 0 0 .8 0 .54 .54 0 0 0 0-.7 .54 .54 0 0 0-.7-.1z" fill-rule="evenodd"/>
<path d="M160.4 3.6h.3v.2l.1-.2h.4h.1l-.1 .3a.36 .36 0 0 0-.4 0 .36 .36 0 0 0-.1 .5v.8h-.3z" fill-rule="evenodd"/>
<path d="M161.5 3.2l.3-.2v.6h.3v.2h-.3v1v.2h.3v.2a.41 .41 0 0 1-.5 0 .41 .41 0 0 1-.1-.5v-.9h-.2v-.2h.2z" fill-rule="evenodd"/>
<path d="M163.6 3.1a.53 .53 0 0 1 .8 .1 .53 .53 0 0 1-.3 .8l.4 .5 .1-.3h.3l-.2 .5 .3 .3-.2 .3-.3-.3a.71 .71 0 0 1-1.2 .1 .71 .71 0 0 1 .4-1.2l-.3-.5zM163.7 3.5a.3 .3 0 0 0 .5 0 .3 .3 0 0 0-.5 0zM163.6 4.2a.45 .45 0 0 0 0 .8 .45 .45 0 0 0 .7-.3l-.5-.6z" fill-rule="evenodd"/>
</g>
<path d="M64.8 6.5v2.3M98.9 3.6v2.3M126.8 6.6v2.2" fill="none" stroke="#000" stroke-width=".28"/>
<g fill="none" stroke="#de0000" stroke-width=".42">
<path d="M51.1 3l1 .1a1.4 1.4 0 0 1 .6 1.2l.7 2.5a.95 .95 0 0 0 1.1 .4h2.8M52.7 3.9h5.4l-.8 2.4h-4M80.1 3.6h2.8v1.7h1.7v4.2h-4.5zM81 7.1h2.8M81 6.2h2.8M81 8.1h2.8M82.9 3.6l1.7 1.7M115.1 5.5l-1.3-1.2-.1-.5-1.2-.7-.3 .3 .7 1.1 .5 .2 1.3 1.3M115.9 6l2.2 2.2v.3l-.5 .5h-.3l-2.2-2.2zM115.9 6l.7-.7a1.19 1.19 0 0 0 1.3-.3 1.19 1.19 0 0 0 .2-1.4l-.9 .9-.4-.5 .8-.8a1.19 1.19 0 0 0-1.4 .1 1.19 1.19 0 0 0-.2 1.4l-3.8 3.7v.3l.3 .3h.3l2.3-2.2M143.2 3.2l.4-.2h6l.4 .2v4.4l-.2 .4-.9 .1v1.3l-1.4-1.3h-3.9l-.4-.3zM145.4 5.8l.4-.1h1.6a.61 .61 0 0 1 .6 .6v1h-2.8v-1z"/>
<path d="M145.8 6.5v.8M147.3 6.5v.8"/>
<circle cx="53.9" cy="8.4" r=".49"/>
<circle cx="56.7" cy="8.4" r=".49"/>
<circle cx="146.6" cy="4.5" r=".75"/>
</g>
<path d="M0 261.4h215.9v18h-215.9z" fill-rule="evenodd" fill="#fff"/>
<path d="M23.8 262.9l3.4 6h-6.9z" fill="#231f20"/>
<path d="M22.1 267.7h1.3l-.4 .5h-.3a.55 .55 0 0 1-.6-.5z" fill-rule="evenodd" fill="#fff"/>
<path d="M22.1 267.7h1.3l-.4 .5h-.3a.55 .55 0 0 1-.6-.5z" fill="none" stroke="#231f20" stroke-width=".34"/>
<path d="M22.1 267.7h1.3l-.4 .5h-.5zM23.7 265.9h.1M23.7 264.9v1z" fill="none" stroke="#fff" stroke-width=".34"/>
<circle cx="23.7" cy="264.9" r=".17" fill="#fff"/>
<path d="M22.6 265.8h.1M22.6 265.8h2.3z" fill="none" stroke="#fff" stroke-width=".34"/>
<circle cx="24.9" cy="265.8" r=".17" fill="#fff"/>
<path d="M24 267.7h.1" fill="none" stroke="#fff" stroke-width=".34"/>
<path d="M24.7 265.8l-.7 1.9z" fill="#fff"/>
<path d="M24.7 265.8l-.7 1.9z" fill="none" stroke="#fff" stroke-width=".34"/>
<path d="M24.7 265.8l.7 1.9z" fill="#fff"/>
<path d="M24.7 265.8l.7 1.9zM25.3 267.7h.1" fill="none" stroke="#fff" stroke-width=".34"/>
<circle cx="22.1" cy="267.7" r=".17" fill="#fff"/>
<path d="M22.8 265.8l-.7 1.9zM22.8 265.8l.6 1.9z" fill="none" stroke="#fff" stroke-width=".34"/>
<circle cx="23.4" cy="267.7" r=".17" fill="#fff"/>
<path d="M24.1 267.7h1.3a.65 .65 0 0 1-.6 .5 .65 .65 0 0 1-.7-.5z" fill-rule="evenodd" fill="#fff"/>
<path d="M24.1 267.7h1.3a.65 .65 0 0 1-.6 .5 .65 .65 0 0 1-.7-.5z" fill="none" stroke="#231f20" stroke-width=".34"/>
<path d="M24 267.7h.1M24.1 267.7h1.3l-.4 .5h-.5z" fill="none" stroke="#fff" stroke-width=".34"/>
<circle cx="25.4" cy="267.7" r=".17" fill="#fff"/>
<path d="M19 261.7h177.8" fill="none" stroke="#000" stroke-width=".53"/>
<g font-size="5.3">
<text x="40.2" y="31.2">SNx4AHCT595</text>
<text x="71.6" y="31.2">8-Bit Shift Registers With 3-State Output Registers</text>
</g>
<g font-size="4.2">
<text x="20" y="41.2">1 Features</text>
<text x="111.1" y="41.2">3 Description</text>
<text x="20" y="89.1">2 Applications</text>
</g>
<g font-size="3.5">
<text x="20" y="47.7">•</text>
<text x="25" y="47.7">Inputs are TTL-voltage compatible</text>
<text x="111.1" y="47.7">The SNx4AHCT595 devices contain an 8-bit serial-in,</text>
<text x="20" y="52">•</text>
<text x="25" y="52">8-bit serial-in, parallel-out shift</text>
<text x="111.1" y="52">parallel-out shift register that feeds an 8-bit D-type</text>
<text x="20" y="56.2">•</text>
<text x="25" y="56.2">Shift register has direct clear</text>
<text x="111.1" y="56.2">storage register. Both the shift register clock (SRCLK)</text>
<text x="20" y="60.4">•</text>
<text x="25" y="60.4">Latch-up performance exceeds 100mA</text>
<text x="25" y="64.7">per JESD 78, Class II</text>
<text x="111.1" y="60.4">and storage register clock (RCLK) are positive-edge</text>
<text x="111.1" y="64.7">triggered.</text>
<text x="20" y="68.9">•</text>
<text x="25" y="68.9">ESD protection exceeds JESD 22:</text>
<text x="136.2" y="71">Package Information</text>
<text x="25" y="73.7">–</text>
<text x="25" y="77.9">–</text>
<text x="30" y="73.7">2000V Human-Body Model (A114-A)</text>
<text x="30" y="77.9">200V Machine Model (A115-A)</text>
<text x="25" y="82.1">–</text>
<text x="30" y="82.1">1000V Charged-Device Model (C101)</text>
<text x="20" y="95.7">•</text>
<text x="25" y="95.7">Network switches</text>
<text x="20" y="99.9">•</text>
<text x="25" y="99.9">Power infrastructures</text>
<text x="20" y="104.1">•</text>
<text x="20" y="108.4">•</text>
<text x="20" y="112.6">•</text>
<text x="90.2" y="241.9">Simplified Schematic</text>
</g>
<g font-size="3.5" fill="#00f">
<text x="25" y="104.1">PCs and notebooks</text>
<text x="25" y="108.4">LED displays</text>
<text x="25" y="112.6">Servers</text>
</g>
<text font-size="3.2" fill="#00f" x="151" y="21.1">SN54AHCT595, SN74AHCT595</text>
<g font-size="2.8">
<text x="111.1" y="89.5">(1)</text>
<text x="118.6" y="89.5">For more information, see Section 11.</text>
<text x="111.1" y="92.9">(2)</text>
<text x="118.6" y="92.9">The package size (length × width) is a nominal value and</text>
<text x="111.1" y="99.7">(3)</text>
<text x="118.6" y="96.3">includes pins, where applicable.</text>
<text x="118.6" y="99.7">The body size (length × width) is a nominal value and does</text>
<text x="118.6" y="103.1">not include pins.</text>
<text x="26.3" y="235.3">Pin numbers shown are for the PW and BQB packages.</text>
<text x="27.9" y="265.5">An IMPORTANT NOTICE at the end of this data sheet addresses availability, warranty, changes, use in safety-critical applications,</text>
<text x="27.9" y="268.9">intellectual property matters and other important disclaimers. UNLESS OTHERWISE NOTED, this document contains PRODUCTION</text>
<text x="27.9" y="272.3">DATA.</text>
</g>
<text font-size="2.5" x="139.5" y="24.3">SCLS374Q – MAY 1997 – REVISED AUGUST 2024</text>
<g font-size="2.1">
<text x="113.3" y="74.8">PART NUMBER</text>
<text x="135.3" y="74.8">PACKAGE</text>
<text x="153.9" y="74.8">PACKAGE SIZE</text>
<text x="174.5" y="74.8">BODY SIZE (NOM)</text>
<text x="111.9" y="80.9">SNx4AHCT595</text>
<text x="131.7" y="78.9">BQB (WQFN, 16)</text>
<text x="131.7" y="83">PW (TSSOP, 16)</text>
<text x="152.9" y="78.9">3.5mm × 2.5mm</text>
<text x="152.9" y="83">5.0mm × 6.4mm</text>
<text x="174.1" y="78.9">3.5mm × 2.5mm</text>
<text x="174.1" y="83">5.0mm × 4.4mm</text>
</g>
<g font-size="1.7" fill="#2b292a">
<text x="63.4" y="118">OE</text>
<text x="68" y="116.7">13</text>
<text x="61.1" y="122">RCLK</text>
<text x="68" y="120.9">12</text>
<text x="68" y="125.3">10</text>
<text x="60" y="126.6">SRCLR</text>
<text x="60" y="130.8">SRCLK</text>
<text x="68" y="129.7">11</text>
<text x="62.3" y="135.2">SER</text>
<text x="68" y="134">14</text>
<text x="101.8" y="135.4">1D</text>
<text x="103.5" y="137.6">C1</text>
<text x="106.3" y="135.4">Q</text>
<text x="124.2" y="135.4">3D</text>
<text x="125.8" y="137.6">C3 Q</text>
<text x="149.1" y="136.2">15</text>
<text x="153.1" y="137.5">QA</text>
<text x="101.8" y="139.7">R</text>
<text x="101.8" y="147.4">2D</text>
<text x="103.5" y="149.6">C2</text>
<text x="106.3" y="147.4">Q</text>
<text x="124.2" y="147.4">3D</text>
<text x="125.8" y="149.6">C3 Q</text>
<text x="150" y="148.1">1</text>
<text x="153.1" y="149.4">QB</text>
<text x="101.8" y="151.7">R</text>
<text x="101.8" y="159.7">2D</text>
<text x="103.5" y="161.9">C2</text>
<text x="106.3" y="159.8">Q</text>
<text x="124.2" y="159.7">3D</text>
<text x="125.8" y="161.9">C3 Q</text>
<text x="150" y="160.4">2</text>
<text x="153.1" y="161.8">QC</text>
<text x="101.8" y="164">R</text>
<text x="101.8" y="172">2D</text>
<text x="106.1" y="172">Q</text>
<text x="124.2" y="172">3D</text>
<text x="150" y="172.7">3</text>
<text x="153.1" y="173.9">QD</text>
<text x="101.8" y="176.3">R</text>
<text x="103.5" y="174.2">C2</text>
<text x="125.8" y="174.2">C3 Q</text>
<text x="101.8" y="184.5">2D</text>
<text x="106.3" y="184.5">Q</text>
<text x="124.2" y="184.5">3D</text>
<text x="150" y="185.2">4</text>
<text x="101.8" y="188.8">R</text>
<text x="103.5" y="186.6">C2</text>
<text x="125.8" y="186.6">C3 Q</text>
<text x="153.1" y="186.5">QE</text>
<text x="101.8" y="196.4">2D</text>
<text x="106.1" y="196.5">Q</text>
<text x="124.2" y="196.4">3D</text>
<text x="150" y="197.1">5</text>
<text x="101.8" y="200.7">R</text>
<text x="103.5" y="198.6">C2</text>
<text x="125.8" y="198.6">C3 Q</text>
<text x="153.1" y="198.4">QF</text>
<text x="101.8" y="208.4">2D</text>
<text x="106.3" y="208.4">Q</text>
<text x="124.2" y="208.4">3D</text>
<text x="150" y="209.1">6</text>
<text x="101.8" y="212.8">R</text>
<text x="103.5" y="210.6">C2</text>
<text x="125.8" y="210.6">C3 Q</text>
<text x="153.1" y="210.4">QG</text>
<text x="101.8" y="221">2D</text>
<text x="106.3" y="221.1">Q</text>
<text x="124.2" y="221">3D</text>
<text x="150" y="221.7">7</text>
<text x="101.8" y="225.3">R</text>
<text x="103.5" y="223.1">C2</text>
<text x="125.8" y="223.1">C3 Q</text>
<text x="150" y="227.6">9</text>
<text x="153.1" y="223">QH</text>
<text x="153.1" y="228.7">QH′</text>
</g>
<g font-size="1.6" fill="#00f">
<text x="145.8" y="74.1">(1)</text>
<text x="169.6" y="74.1">(2)</text>
<text x="192.8" y="74.1">(3)</text>
</g>
</svg>
